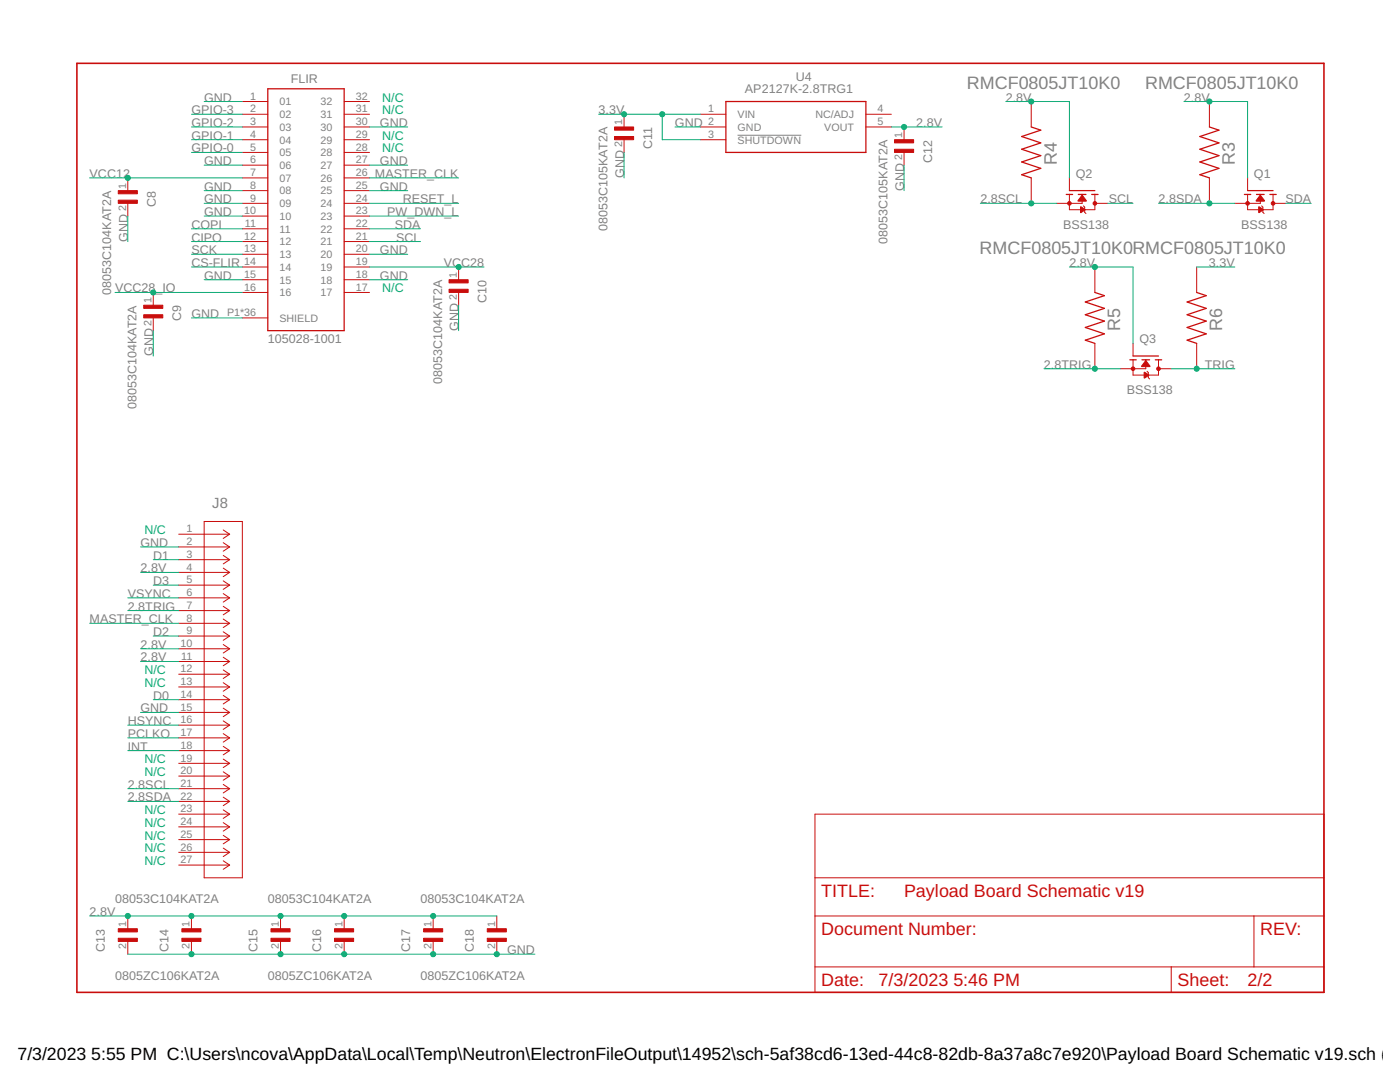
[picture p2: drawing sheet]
<svg xmlns="http://www.w3.org/2000/svg" width="279mm" height="216mm" viewBox="0 0 279 216" stroke-linecap="round" stroke-linejoin="round" font-family="sans-serif">
<path d="M147.2 27h12.7" fill="none" stroke="#808080" stroke-width=".2"/>
<path d="M15.3 12.6h248.9v185.4h-248.9z" fill="none" stroke="#c90d0c" stroke-width=".32"/>
<g fill="none" stroke="#c90d0c" stroke-width=".2">
<path d="M25.5 35.5v2.5M48.4 20.3h5M48.4 22.8h5M48.4 25.3h5M48.4 27.9h5M48.4 30.4h5M48.4 33h5M48.4 35.5h5M48.4 38h5M68.7 20.3h5M68.7 22.8h5M68.7 25.3h5"/>
<path d="M68.7 27.9h5M68.7 30.4h5M68.7 33h5M68.7 35.5h5M68.7 38h5M124.5 22.8v2.5M124.5 27.9v2.5M139.8 22.8h5.1M139.8 25.3h5.1M139.8 27.9h5.1M172.8 22.8h5.1M172.8 25.3h5.1"/>
<path d="M180.4 25.3v2.6M180.4 30.4v2.6M205.8 20.3v5M205.8 35.5v5.1M213.4 38.8v3h5.1v-3M213.4 35.5v2.5M216 38.8v1.8h-5.1M241.4 20.3v5M241.4 35.5v5.1M249 35.5v2.5M249 38.8v3h5.1v-3M251.5 38.8v1.8h-5.1"/>
<path d="M25.5 40.6v2.5M30.6 58.4v2.5M48.4 40.6h5M48.4 43.1h5M48.4 45.7h5M48.4 48.2h5M48.4 50.7h5M48.4 53.3h5M48.4 55.8h5M48.4 58.4h5M68.7 40.6h5M68.7 43.1h5"/>
<path d="M68.7 45.7h5M68.7 48.2h5M68.7 50.7h5M68.7 53.3h5M68.7 55.8h5M68.7 58.4h5M91.5 53.3v2.5M91.5 58.4v2.5M216.2 41.1l.3 .2v1.1l.2 .2M218.5 40.6h2.5M218.5 53.3v5.1M238.8 53.3v5.1"/>
<path d="M251.8 41.1l.2 .2v1.1l.3 .2M254.1 40.6h2.5M30.6 63.4v2.6M48.4 63.4h5M218.5 68.5v5.1M226.1 68.5v2.5M226.1 71.8v3h5.1v-3M228.7 71.8v1.8h-5.1M228.9 74.1l.3 .2v1.1l.2 .2M231.2 73.6h2.5M238.8 68.5v5.1M35.7 106.6h10.1"/>
<path d="M35.7 109.1h10.1M35.7 111.7h10.1M35.7 114.2h10.1M35.7 116.8h10.1M35.7 119.3h10.1M40.7 104.1h7.7v71.1h-7.7zM44.6 105.7l1.2 .9M44.6 108.3l1.2 .8M44.6 110.8l1.2 .9M44.6 113.4l1.2 .8M44.6 115.9l1.2 .9M44.6 118.4l1.2 .9"/>
<path d="M45.8 106.6l-1.2 .8M45.8 109.1l-1.2 .9M45.8 111.7l-1.2 .8M45.8 114.2l-1.2 .9M45.8 116.8l-1.2 .8M45.8 119.3l-1.2 .8M35.7 121.8h10.1M35.7 124.4h10.1M35.7 126.9h10.1M35.7 129.5h10.1M35.7 132h10.1M35.7 134.5h10.1"/>
<path d="M35.7 137.1h10.1M35.7 139.6h10.1M44.6 121l1.2 .8M44.6 123.5l1.2 .9M44.6 126.1l1.2 .8M44.6 128.6l1.2 .9M44.6 131.1l1.2 .9M44.6 133.7l1.2 .8M44.6 136.2l1.2 .9M44.6 138.8l1.2 .8M45.8 121.8l-1.2 .9M45.8 124.4l-1.2 .8"/>
<path d="M45.8 126.9l-1.2 .9M45.8 129.5l-1.2 .8M45.8 132l-1.2 .8M45.8 134.5l-1.2 .9M45.8 137.1l-1.2 .8M45.8 139.6l-1.2 .9M35.7 142.2h10.1M35.7 144.7h10.1M35.7 147.2h10.1M35.7 149.8h10.1M35.7 152.3h10.1M35.7 154.9h10.1"/>
<path d="M35.7 157.4h10.1M35.7 159.9h10.1M44.6 141.3l1.2 .9M44.6 143.8l1.2 .9M44.6 146.4l1.2 .8M44.6 148.9l1.2 .9M44.6 151.5l1.2 .8M44.6 154l1.2 .9M44.6 156.5l1.2 .9M44.6 159.1l1.2 .8M45.8 142.2l-1.2 .8M45.8 144.7l-1.2 .8"/>
<path d="M45.8 147.2l-1.2 .9M45.8 149.8l-1.2 .8M45.8 152.3l-1.2 .9M45.8 154.9l-1.2 .8M45.8 157.4l-1.2 .8M45.8 159.9l-1.2 .9M35.7 162.5h10.1M35.7 165h10.1M35.7 167.5h10.1M35.7 170.1h10.1M35.7 172.6h10.1M44.6 161.6l1.2 .9"/>
<path d="M44.6 164.1l1.2 .9M44.6 166.7l1.2 .8M44.6 169.2l1.2 .9M44.6 171.8l1.2 .8M45.8 162.5l-1.2 .8M45.8 165l-1.2 .8M45.8 167.5l-1.2 .9M45.8 170.1l-1.2 .8M45.8 172.6l-1.2 .9M162.6 162.5h101.6v35.5h-101.6zM162.6 175.2h101.6M25.5 182.8v2.5"/>
<path d="M25.5 187.9v2.5M38.2 182.8v2.5M38.2 187.9v2.5M56 182.8v2.5M56 187.9v2.5M68.7 182.8v2.5M68.7 187.9v2.5M86.4 182.8v2.5M86.4 187.9v2.5M99.1 182.8v2.5M99.1 187.9v2.5M162.6 182.8h101.6"/>
<path d="M162.6 192.9h101.6M233.7 192.9v5.1M250.3 182.8v10.1"/>
</g>
<g fill="none" stroke="#c90d0c" stroke-width=".25">
<path d="M53.4 17.7h15.3v48.3h-15.3zM144.9 20.3h27.9v10.1h-27.9zM205.8 25.3l1.9 .7-3.8 1.2 3.8 1.3-3.8 1.3 3.8 1.3-3.8 1.2 3.8 1.3-3.8 1.3 1.9 .6M212.8 38.8h1.3M213.4 38h5.1M215.2 38.8h1.5M217.9 38.8h1.2M241.4 25.3l1.9 .7-3.8 1.2 3.8 1.3-3.8 1.3 3.8 1.3-3.8 1.2 3.8 1.3-3.8 1.3 1.9 .6M248.3 38.8h1.3M249 38h5.1M250.8 38.8h1.5M253.4 38.8h1.3"/>
<path d="M218.5 58.4l1.9 .6-3.8 1.3 3.8 1.2-3.8 1.3 3.8 1.3-3.8 1.2 3.8 1.3-3.8 1.3 1.9 .6M238.8 58.4l1.9 .6-3.8 1.3 3.8 1.2-3.8 1.3 3.8 1.3-3.8 1.2 3.8 1.3-3.8 1.3 1.9 .6M225.5 71.8h1.3M226.1 71h5.1M227.9 71.8h1.5M230.6 71.8h1.2"/>
</g>
<g fill="#c90d0c" stroke="#c90d0c" stroke-width=".2">
<path d="M23.6 38h3.8v.7h-3.8z"/>
<path d="M23.6 39.9h3.8v.7h-3.8z"/>
<path d="M28.7 60.9h3.8v.6h-3.8z"/>
<path d="M28.7 62.8h3.8v.6h-3.8z"/>
<path d="M89.6 55.8h3.8v.7h-3.8z"/>
<path d="M89.6 57.7h3.8v.7h-3.8z"/>
<path d="M122.6 25.3h3.8v.7h-3.8z"/>
<path d="M122.6 27.2h3.8v.7h-3.8z"/>
<path d="M178.5 27.9h3.8v.6h-3.8z"/>
<path d="M178.5 29.8h3.8v.6h-3.8z"/>
<path d="M23.6 185.3h3.8v.6h-3.8z"/>
<path d="M23.6 187.2h3.8v.7h-3.8z"/>
<path d="M36.3 185.3h3.8v.6h-3.8z"/>
<path d="M36.3 187.2h3.8v.7h-3.8z"/>
<path d="M54.1 185.3h3.8v.6h-3.8z"/>
<path d="M54.1 187.2h3.8v.7h-3.8z"/>
<path d="M66.8 185.3h3.8v.6h-3.8z"/>
<path d="M66.8 187.2h3.8v.7h-3.8z"/>
<path d="M84.5 185.3h3.8v.6h-3.8z"/>
<path d="M84.5 187.2h3.8v.7h-3.8z"/>
<path d="M97.2 185.3h3.8v.6h-3.8z"/>
<path d="M97.2 187.2h3.8v.7h-3.8z"/>
</g>
<g fill="#c90d0c" stroke="#c90d0c" stroke-width=".2">
<path d="M251.2 41.3l1 .5-.9 .6z" fill-rule="evenodd"/>
<path d="M251.5 38.9l.8 1.2h-1.6z" fill-rule="evenodd"/>
<path d="M215.6 41.3l1 .5-.9 .6z" fill-rule="evenodd"/>
<path d="M216 38.9l.8 1.2h-1.6z" fill-rule="evenodd"/>
<path d="M228.3 74.3l1 .6-.9 .6z" fill-rule="evenodd"/>
<path d="M228.7 71.9l.8 1.3h-1.6z" fill-rule="evenodd"/>
<circle cx="249" cy="40.6" r=".36"/>
<circle cx="254.1" cy="40.6" r=".36"/>
<circle cx="213.4" cy="40.6" r=".36"/>
<circle cx="218.5" cy="40.6" r=".36"/>
<circle cx="226.1" cy="73.6" r=".36"/>
<circle cx="231.2" cy="73.6" r=".36"/>
</g>
<g fill="none" stroke="#0dab76" stroke-width=".2">
<path d="M17.9 35.5h30.5M38.2 25.3h10.2M38.2 22.8h10.2M38.2 27.9h10.2M38.2 30.4h10.2M40.7 20.3h7.7M40.7 33h7.7M40.7 38h7.7M73.7 33h7.7M73.7 38h7.7M73.7 25.3h7.7M73.7 35.5h17.8"/>
<path d="M119.5 22.8h20.3M124.5 30.4v5.1M132.2 22.8v5.1h7.6M134.7 25.3h5.1M177.9 25.3h10.1M180.4 33v5M200.7 20.3h12.7v15.2M236.3 20.3h12.7v15.2M23 58.4h25.4M25.5 43.1v5.1M38.2 50.7h10.2M38.2 45.7h10.2"/>
<path d="M38.2 48.2h10.2M38.2 53.3h10.2M40.7 40.6h7.7M40.7 43.1h7.7M40.7 55.8h7.7M73.7 40.6h17.8M73.7 43.1h17.8M73.7 55.8h7.7M73.7 50.7h7.7M73.7 45.7h10.2M73.7 48.2h10.2M73.7 53.3h22.9"/>
<path d="M195.6 40.6h15.3M213.4 53.3h12.7v15.2M221 40.6h5.1M231.2 40.6h15.2M238.8 53.3h7.6M256.6 40.6h5.1M30.6 66v5M38.2 63.4h10.2M91.5 60.9v5.1M208.3 73.6h15.3M233.7 73.6h12.7M25.5 119.3h10.2"/>
<path d="M28 109.1h7.7M28 114.2h7.7M30.6 111.7h5.1M30.6 116.8h5.1M17.9 124.4h17.8M25.5 121.8h10.2M28 129.5h7.7M28 132h7.7M30.6 139.6h5.1M30.6 126.9h5.1M25.5 159.9h10.2M25.5 157.4h10.2"/>
<path d="M25.5 144.7h10.2M25.5 147.2h10.2M25.5 149.8h10.2M28 142.2h7.7M17.9 182.8h81.2M25.5 190.4h81.3"/>
</g>
<g fill="#0dab76" stroke="#0dab76" stroke-width=".2">
<circle cx="38.2" cy="190.4" r=".51"/>
<circle cx="56" cy="190.4" r=".51"/>
<circle cx="68.7" cy="190.4" r=".51"/>
<circle cx="86.4" cy="190.4" r=".51"/>
<circle cx="99.1" cy="190.4" r=".51"/>
<circle cx="25.5" cy="35.5" r=".51"/>
<circle cx="30.6" cy="58.4" r=".51"/>
<circle cx="91.5" cy="53.3" r=".51"/>
<circle cx="132.2" cy="22.8" r=".51"/>
<circle cx="124.5" cy="22.8" r=".51"/>
<circle cx="180.4" cy="25.3" r=".51"/>
<circle cx="241.4" cy="20.3" r=".51"/>
<circle cx="205.8" cy="20.3" r=".51"/>
<circle cx="218.5" cy="53.3" r=".51"/>
<circle cx="25.5" cy="182.8" r=".51"/>
<circle cx="38.2" cy="182.8" r=".51"/>
<circle cx="56" cy="182.8" r=".51"/>
<circle cx="68.7" cy="182.8" r=".51"/>
<circle cx="86.4" cy="182.8" r=".51"/>
<circle cx="241.4" cy="40.6" r=".51"/>
<circle cx="205.8" cy="40.6" r=".51"/>
<circle cx="218.5" cy="73.6" r=".51"/>
<circle cx="238.8" cy="73.6" r=".51"/>
</g>
<g font-size="3.6" fill="#808080">
<text x="193" y="17.7">RMCF0805JT10K0</text>
<text x="228.5" y="17.7">RMCF0805JT10K0</text>
<text x="210.9" y="33" transform="rotate(-90 210.9 33)">R4</text>
<text x="246.4" y="33" transform="rotate(-90 246.4 33)">R3</text>
<text x="195.5" y="50.7">RMCF0805JT10K0RMCF0805JT10K0</text>
<text x="223.6" y="66" transform="rotate(-90 223.6 66)">R5</text>
<text x="243.9" y="66" transform="rotate(-90 243.9 66)">R6</text>
</g>
<g font-size="3.6" fill="#c90d0c">
<text x="163.9" y="179">TITLE:</text>
<text x="180.4" y="179">Payload Board Schematic v19</text>
<text x="163.9" y="186.6">Document Number:</text>
<text x="251.5" y="186.6">REV:</text>
<text x="163.9" y="196.7">Date:</text>
<text x="175.3" y="196.7">7/3/2023</text>
<text x="190.3" y="196.7">5:46 PM</text>
<text x="235" y="196.7">Sheet:</text>
<text x="249" y="196.7">2/2</text>
</g>
<g font-size="3.5">
<text x="3.5" y="211.4">7/3/2023</text>
<text x="18.2" y="211.4">5:55 PM C:\Users\ncova\AppData\Local\Temp\Neutron\ElectronFileOutput\14952\sch-5af38cd6-13ed-44c8-82db-8a37a8c7e920\Payload Board Schematic v19.sch (Sh</text>
</g>
<text font-size="2.9" fill="#808080" x="42.4" y="101.3">J8</text>
<g font-size="2.5" fill="#808080">
<text x="58" y="16.6">FLIR</text>
<text x="158.8" y="16.1">U4</text>
<text x="38.2" y="22.8">GPIO-3</text>
<text x="40.7" y="20.3">GND</text>
<text x="119.5" y="22.8">3.3V</text>
<text x="148.7" y="18.6">AP2127K-2.8TRG1</text>
<text x="200.7" y="20.3">2.8V</text>
<text x="236.3" y="20.3">2.8V</text>
<text x="38.2" y="25.3">GPIO-2</text>
<text x="38.2" y="27.9">GPIO-1</text>
<text x="75.8" y="25.3">GND</text>
<text x="130.1" y="29.7" transform="rotate(-90 130.1 29.7)">C11</text>
<text x="134.7" y="25.3">GND</text>
<text x="182.9" y="25.3">2.8V</text>
<text x="17.9" y="35.5">VCC12</text>
<text x="38.2" y="30.4">GPIO-0</text>
<text x="40.7" y="33">GND</text>
<text x="74.8" y="35.5">MASTER_CLK</text>
<text x="75.8" y="33">GND</text>
<text x="124.5" y="35.5" transform="rotate(-90 124.5 35.5)">GND</text>
<text x="186" y="32.5" transform="rotate(-90 186 32.5)">C12</text>
<text x="214.7" y="35.5">Q2</text>
<text x="250.3" y="35.5">Q1</text>
<text x="31.1" y="41.2" transform="rotate(-90 31.1 41.2)">C8</text>
<text x="40.7" y="38">GND</text>
<text x="40.7" y="40.6">GND</text>
<text x="75.8" y="38">GND</text>
<text x="80.4" y="40.6">RESET_L</text>
<text x="180.4" y="38" transform="rotate(-90 180.4 38)">GND</text>
<text x="195.7" y="40.6">2.8SCL</text>
<text x="221.3" y="40.6">SCL</text>
<text x="231.2" y="40.6">2.8SDA</text>
<text x="256.5" y="40.6">SDA</text>
<text x="38.2" y="45.7">COPI</text>
<text x="40.7" y="43.1">GND</text>
<text x="77.2" y="43.1">PW_DWN_L</text>
<text x="78.8" y="45.7">SDA</text>
<text x="121.2" y="46.1" transform="rotate(-90 121.2 46.1)">08053C105KAT2A</text>
<text x="212.2" y="45.7">BSS138</text>
<text x="247.7" y="45.7">BSS138</text>
<text x="25.5" y="48.2" transform="rotate(-90 25.5 48.2)">GND</text>
<text x="38.2" y="48.2">CIPO</text>
<text x="38.2" y="50.7">SCK</text>
<text x="38.2" y="53.3">CS-FLIR</text>
<text x="75.8" y="50.7">GND</text>
<text x="79" y="48.2">SCL</text>
<text x="88.5" y="53.3">VCC28</text>
<text x="177.1" y="48.6" transform="rotate(-90 177.1 48.6)">08053C105KAT2A</text>
<text x="213.4" y="53.3">2.8V</text>
<text x="241.3" y="53.3">3.3V</text>
<text x="22.2" y="58.8" transform="rotate(-90 22.2 58.8)">08053C104KAT2A</text>
<text x="23" y="58.3">VCC28_IO</text>
<text x="40.7" y="55.8">GND</text>
<text x="75.8" y="55.8">GND</text>
<text x="36.2" y="64.1" transform="rotate(-90 36.2 64.1)">C9</text>
<text x="38.2" y="63.4">GND</text>
<text x="91.5" y="66" transform="rotate(-90 91.5 66)">GND</text>
<text x="97.1" y="60.4" transform="rotate(-90 97.1 60.4)">C10</text>
<text x="30.6" y="71" transform="rotate(-90 30.6 71)">GND</text>
<text x="53.4" y="68.5">105028-1001</text>
<text x="227.4" y="68.5">Q3</text>
<text x="88.2" y="76.6" transform="rotate(-90 88.2 76.6)">08053C104KAT2A</text>
<text x="208.4" y="73.6">2.8TRIG</text>
<text x="240.5" y="73.6">TRIG</text>
<text x="27.3" y="81.6" transform="rotate(-90 27.3 81.6)">08053C104KAT2A</text>
<text x="224.9" y="78.7">BSS138</text>
<text x="28" y="109.1">GND</text>
<text x="30.6" y="111.7">D1</text>
<text x="25.5" y="119.3">VSYNC</text>
<text x="28" y="114.2">2.8V</text>
<text x="30.6" y="116.8">D3</text>
<text x="17.9" y="124.4">MASTER_CLK</text>
<text x="25.5" y="121.8">2.8TRIG</text>
<text x="28" y="129.5">2.8V</text>
<text x="28" y="132">2.8V</text>
<text x="30.6" y="126.9">D2</text>
<text x="28" y="142.1">GND</text>
<text x="30.6" y="139.6">D0</text>
<text x="25.5" y="144.7">HSYNC</text>
<text x="25.5" y="147.2">PCLKO</text>
<text x="25.5" y="149.8">INT</text>
<text x="25.5" y="159.9">2.8SDA</text>
<text x="25.5" y="157.4">2.8SCL</text>
<text x="17.9" y="182.8">2.8V</text>
<text x="23" y="180.2">08053C104KAT2A</text>
<text x="53.4" y="180.2">08053C104KAT2A</text>
<text x="83.9" y="180.2">08053C104KAT2A</text>
<text x="20.9" y="189.9" transform="rotate(-90 20.9 189.9)">C13</text>
<text x="33.6" y="189.9" transform="rotate(-90 33.6 189.9)">C14</text>
<text x="51.4" y="189.9" transform="rotate(-90 51.4 189.9)">C15</text>
<text x="64.1" y="189.9" transform="rotate(-90 64.1 189.9)">C16</text>
<text x="81.9" y="189.9" transform="rotate(-90 81.9 189.9)">C17</text>
<text x="94.6" y="189.9" transform="rotate(-90 94.6 189.9)">C18</text>
<text x="101.2" y="190.4">GND</text>
<text x="23" y="195.5">0805ZC106KAT2A</text>
<text x="53.4" y="195.5">0805ZC106KAT2A</text>
<text x="83.9" y="195.5">0805ZC106KAT2A</text>
</g>
<g font-size="2.5" fill="#0dab76">
<text x="76.3" y="22.8">N/C</text>
<text x="76.3" y="20.3">N/C</text>
<text x="76.3" y="27.9">N/C</text>
<text x="76.3" y="30.4">N/C</text>
<text x="76.3" y="58.3">N/C</text>
<text x="28.8" y="106.6">N/C</text>
<text x="28.8" y="137.1">N/C</text>
<text x="28.8" y="134.5">N/C</text>
<text x="28.8" y="152.3">N/C</text>
<text x="28.8" y="154.8">N/C</text>
<text x="28.8" y="167.5">N/C</text>
<text x="28.8" y="165">N/C</text>
<text x="28.8" y="162.5">N/C</text>
<text x="28.8" y="172.6">N/C</text>
<text x="28.8" y="170.1">N/C</text>
</g>
<g font-size="2.1" fill="#808080">
<text x="49.9" y="19.9">1</text>
<text x="49.9" y="22.4">2</text>
<text x="55.8" y="21">01</text>
<text x="55.8" y="23.6">02</text>
<text x="64" y="23.6">31</text>
<text x="64" y="21">32</text>
<text x="71" y="22.4">31</text>
<text x="71" y="19.9">32</text>
<text x="141.3" y="22.4">1</text>
<text x="147.2" y="23.6">VIN</text>
<text x="162.7" y="23.6">NC/ADJ</text>
<text x="175.1" y="22.4">4</text>
<text x="49.9" y="25">3</text>
<text x="49.9" y="27.5">4</text>
<text x="55.8" y="26.1">03</text>
<text x="55.8" y="28.6">04</text>
<text x="64" y="28.6">29</text>
<text x="64" y="26.1">30</text>
<text x="71" y="27.5">29</text>
<text x="71" y="25">30</text>
<text x="124.2" y="29.4" transform="rotate(-90 124.2 29.4)">2</text>
<text x="124.2" y="25" transform="rotate(-90 124.2 25)">1</text>
<text x="141.3" y="25">2</text>
<text x="141.3" y="27.5">3</text>
<text x="147.2" y="26.1">GND</text>
<text x="147.2" y="28.6">SHUTDOWN</text>
<text x="164.5" y="26.1">VOUT</text>
<text x="175.1" y="25">5</text>
<text x="180.1" y="27.5" transform="rotate(-90 180.1 27.5)">1</text>
<text x="49.9" y="30.1">5</text>
<text x="49.9" y="32.6">6</text>
<text x="49.9" y="35.1">7</text>
<text x="55.8" y="31.2">05</text>
<text x="55.8" y="33.7">06</text>
<text x="64" y="33.7">27</text>
<text x="64" y="31.2">28</text>
<text x="71" y="35.1">26</text>
<text x="71" y="32.6">27</text>
<text x="71" y="30.1">28</text>
<text x="180.1" y="32" transform="rotate(-90 180.1 32)">2</text>
<text x="25.1" y="37.7" transform="rotate(-90 25.1 37.7)">1</text>
<text x="49.9" y="37.7">8</text>
<text x="49.9" y="40.2">9</text>
<text x="55.8" y="36.3">07</text>
<text x="55.8" y="38.8">08</text>
<text x="55.8" y="41.3">09</text>
<text x="64" y="41.3">24</text>
<text x="64" y="38.8">25</text>
<text x="64" y="36.3">26</text>
<text x="71" y="40.2">24</text>
<text x="71" y="37.7">25</text>
<text x="25.1" y="42.1" transform="rotate(-90 25.1 42.1)">2</text>
<text x="48.7" y="42.8">10</text>
<text x="48.7" y="47.8">12</text>
<text x="48.9" y="45.3">11</text>
<text x="55.8" y="43.9">10</text>
<text x="55.8" y="46.4">11</text>
<text x="64" y="46.4">22</text>
<text x="64" y="43.9">23</text>
<text x="71" y="47.8">21</text>
<text x="71" y="45.3">22</text>
<text x="71" y="42.8">23</text>
<text x="48.7" y="50.4">13</text>
<text x="48.7" y="52.9">14</text>
<text x="55.8" y="49">12</text>
<text x="55.8" y="51.5">13</text>
<text x="64" y="51.5">20</text>
<text x="64" y="49">21</text>
<text x="71" y="52.9">19</text>
<text x="71" y="50.4">20</text>
<text x="48.7" y="55.5">15</text>
<text x="48.7" y="58">16</text>
<text x="55.8" y="54">14</text>
<text x="55.8" y="56.6">15</text>
<text x="55.8" y="59.1">16</text>
<text x="64" y="59.1">17</text>
<text x="64" y="56.6">18</text>
<text x="64" y="54">19</text>
<text x="71" y="58">17</text>
<text x="71" y="55.5">18</text>
<text x="91.2" y="59.9" transform="rotate(-90 91.2 59.9)">2</text>
<text x="91.2" y="55.5" transform="rotate(-90 91.2 55.5)">1</text>
<text x="30.2" y="65" transform="rotate(-90 30.2 65)">2</text>
<text x="30.2" y="60.5" transform="rotate(-90 30.2 60.5)">1</text>
<text x="45.3" y="63.1">P1*36</text>
<text x="55.8" y="64.2">SHIELD</text>
<text x="37.2" y="106.2">1</text>
<text x="37.2" y="108.8">2</text>
<text x="37.2" y="111.3">3</text>
<text x="37.2" y="113.9">4</text>
<text x="37.2" y="116.4">5</text>
<text x="37.2" y="118.9">6</text>
<text x="37.2" y="121.5">7</text>
<text x="37.2" y="124">8</text>
<text x="36" y="129.1">10</text>
<text x="36.2" y="131.6">11</text>
<text x="37.2" y="126.6">9</text>
<text x="36" y="134.2">12</text>
<text x="36" y="136.7">13</text>
<text x="36" y="139.3">14</text>
<text x="36" y="141.8">15</text>
<text x="36" y="144.3">16</text>
<text x="36" y="146.9">17</text>
<text x="36" y="149.4">18</text>
<text x="36" y="151.9">19</text>
<text x="36" y="154.5">20</text>
<text x="36" y="157">21</text>
<text x="36" y="159.6">22</text>
<text x="36" y="162.1">23</text>
<text x="36" y="164.6">24</text>
<text x="36" y="167.2">25</text>
<text x="36" y="169.7">26</text>
<text x="36" y="172.3">27</text>
<text x="25.1" y="185" transform="rotate(-90 25.1 185)">1</text>
<text x="37.8" y="185" transform="rotate(-90 37.8 185)">1</text>
<text x="55.6" y="185" transform="rotate(-90 55.6 185)">1</text>
<text x="68.3" y="185" transform="rotate(-90 68.3 185)">1</text>
<text x="86.1" y="185" transform="rotate(-90 86.1 185)">1</text>
<text x="98.8" y="185" transform="rotate(-90 98.8 185)">1</text>
<text x="25.1" y="189.4" transform="rotate(-90 25.1 189.4)">2</text>
<text x="37.8" y="189.4" transform="rotate(-90 37.8 189.4)">2</text>
<text x="55.6" y="189.4" transform="rotate(-90 55.6 189.4)">2</text>
<text x="68.3" y="189.4" transform="rotate(-90 68.3 189.4)">2</text>
<text x="86.1" y="189.4" transform="rotate(-90 86.1 189.4)">2</text>
<text x="98.8" y="189.4" transform="rotate(-90 98.8 189.4)">2</text>
</g>
</svg>
